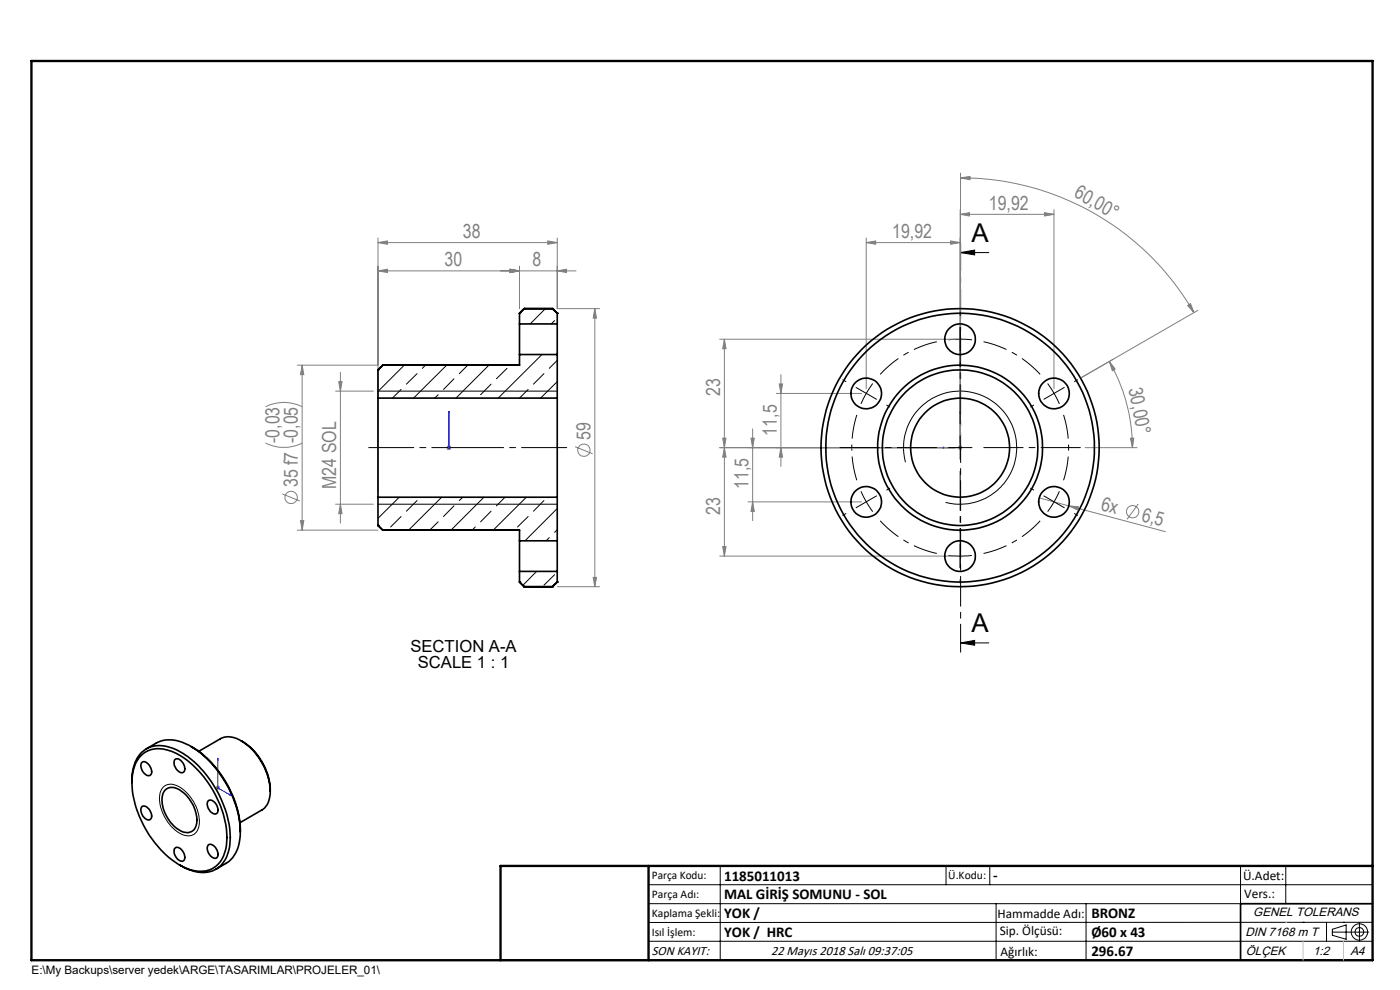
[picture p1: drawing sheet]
<svg xmlns="http://www.w3.org/2000/svg" width="297mm" height="210mm" viewBox="0 0 297 210" stroke-linecap="round" stroke-linejoin="round" font-family="sans-serif">
<g fill="none" stroke="#808080" stroke-width=".21">
<path d="M203.8 37.7l2-.3v.7zM203.8 37.7a57.1 57.1 0 0 1 49.5 28.6M203.8 36.7v13.8M80.2 57.5l2-.4v.7zM80.2 51.5l2-.4v.7zM80.2 51.5h38M80.2 57.5h42M80.2 50.5v53.9M108.2 57.1l2 .4-2 .3zM110.2 56.5v9M116.2 51.1l2 .4-2 .3zM118.2 57.5l2-.4v.7z"/>
<path d="M118.2 50.5v15h9M183.8 51.5l2-.4v.7zM183.8 50.5v32M183.8 51.5h19.9M201.7 51.1l2 .4-2 .3zM203.7 45.5l2-.4v.7zM203.7 44.5v49.5M203.7 45.5h19.9M221.6 45.1l2 .4-2 .3zM223.6 44.5v38M63.1 77.5h17.1M64.1 77.5v35"/>
<path d="M64.1 77.5l.4 2h-.8zM72.2 79v32M126.2 65.5v59M126.2 65.5l.3 2h-.7zM152.7 72h50M153.7 72l.3 2h-.7zM153.7 72v46M165.7 79.5v19.4M235.3 76.7l1.3 1.6-.6 .3zM235.3 76.7a37.2 37.2 0 0 1 4.9 18.3M252 64.8l.6-.4 .7 1.9zM254.1 65.8l-24.7 14.3 6.8-3.9"/>
<path d="M56.3 94a8.6 8.6 0 0 0 7.8 0M56.3 86.3a8.6 8.6 0 0 1 7.8 0M71.2 83h8M71.9 81h.7l-.4 2zM94.7 95h1M94.9 94.6l.7 .7M95.2 94.5v1M95.6 94.6l-.7 .7M122 94.7l3.7 1.6M152.7 95h50M153.3 92.9h.7l-.3 2.1zM153.7 95l.3 2h-.7z"/>
<path d="M159.3 92.9h.7l-.3 2.1zM159.7 91v19.4M164.7 83.5h18.1M165.3 81.4h.7l-.3 2.1zM165.7 95l.3 2h-.7zM203.2 95h1M203.3 94.6l.7 .7M203.7 94.5v1M204 94.6l-.7 .7M230.2 95h11M239.8 93l.7-.1-.3 2.1zM59.9 104.8l3.7 1.5"/>
<path d="M63.1 112.5h17.1M63.7 110.4h.8l-.4 2.1zM71.2 107h8M72.2 107l.4 2h-.7zM152.7 118h50M153.3 115.9h.7l-.3 2.1zM158.7 106.5h24.1M159.7 106.5l.3 2h-.7zM220.5 105.6l6.2 1.7M226.7 107.3l2.1 .2-.2 .7zM226.7 107.3l20.5 5.5M241.5 106.9l-2.4 3.3"/>
<path d="M118.2 124.5h9M125.8 122.5h.7l-.3 2zM45.7 167.1h1M45.9 166.8l.7 .7M46.2 166.6v1M46.6 166.8l-.7 .7"/>
<circle cx="123.9" cy="95.5" r="1.31"/>
<circle cx="61.8" cy="105.5" r="1.31"/>
<circle cx="240.3" cy="108.5" r="1.31"/>
</g>
<g fill="none" stroke="#000" stroke-width=".21">
<path d="M203.8 53.6l3-.6v1.1zM203.8 53.6h6M80.2 83h38M192.1 98.1a12 12 0 0 1 10.5-15.1 12 12 0 0 1 13 13 12 12 0 0 1-15 10.6M80.2 107h38M201.2 117.8l1.9 .2 3.1-.2M203.7 115.5v5M203.8 136.4l3-.6v1.1zM203.8 136.4h6M34.8 166.8a3.2 3.2 0 0 1 4 .6 8.6 8.6 0 0 1 3.3 8.2 2.39 2.39 0 0 1-3.8 1.2 8.8 8.8 0 0 1-4.3-8.7l.4-.9zM137.6 187.7h153.6M137.6 191.7h153.6"/>
<path d="M137.6 199.7h153.6M152.8 183.7v20M200.7 183.7v4M210 183.7v4M211.3 191.7v12M230.4 191.7v12M263.2 183.7v20M272.8 183.7v8M276.4 195.6h.1M281.4 195.6v4.1M282.6 197.7h7.8M282.6 197.1l3-.9v3l-3-.8z"/>
<path d="M285 195.6h.1M288.4 195.8v3.8M291.2 195.6l-153.6 .1"/>
<circle cx="288.4" cy="197.7" r="1.74"/>
<circle cx="288.4" cy="197.7" r=".93"/>
</g>
<path d="M95.2 94.9v.2zM95.2 87.3v.4v-.4M95.2 95h.1M95.2 87.3v7.7M199.8 95l.4-.1v.2zM203.7 87.3v7.7h-3.9M203.7 87.3l.1 .4h-.2zM46.2 160.8v.4zM46.2 160.8v6.3l2.7 1.6M48.6 168.5l.3 .2-.3-.1z" fill="none" stroke="#00f" stroke-width=".21"/>
<path d="M203.7 71.9l-2.5 .2M203.7 71.9l2.5 .2M183.8 83.4l-1.2 2.3M183.8 83.4l1.3-2M223.6 83.4l-1.4-2M223.6 83.4l1.1 2.3M183.8 106.4l1.3 2.1M183.8 106.4l-1.2-2.2M223.6 106.4l1.1-2.2M223.6 106.4l-1.4 2.1" fill="none" stroke="#000" stroke-width=".21" stroke-dasharray="15.2 1.3 1.3 1.3" stroke-linecap="butt"/>
<path d="M198.7 72.5a23 23 0 0 0-12 6.9M220.7 79.4a23 23 0 0 0-12-6.9M181.8 88a23 23 0 0 0 0 13.9M186.7 110.5a23 23 0 0 0 12 6.9M208.7 117.4a23 23 0 0 0 12-6.9M225.6 101.9a23 23 0 0 0 0-13.9" fill="none" stroke="#000" stroke-width=".21" stroke-dasharray="15.2 1.3 1.3 1.3" stroke-dashoffset="10.1" stroke-linecap="butt"/>
<path d="M78.2 94.9h42" fill="none" stroke="#000" stroke-width=".21" stroke-dasharray="15.2 1.3 1.3 1.3" stroke-dashoffset="5.7"/>
<path d="M203.8 51.5v86.8" fill="none" stroke="#000" stroke-width=".21" stroke-dasharray="6.3 1.3 1.3 1.3" stroke-dashoffset=".4"/>
<path d="M291.2 191.7h-28v12M106.2 203.7h185" fill="none" stroke="#000" stroke-width=".35"/>
<path d="M6.7 12.9h284.5v190.8h-284.5zM137.6 183.7v20M291.2 183.7h-185v20" fill="none" stroke="#000" stroke-width=".5"/>
<path d="M272.8 195.6h.1M276.4 199.7v4M285 199.7v4" fill="none" stroke="#c0c0c0" stroke-width=".21"/>
<g fill="none" stroke="#000" stroke-width=".21" stroke-dasharray="15.2 1.3 1.3 1.3">
<path d="M203.7 71.9v-2.5M203.7 71.9v2.5M203.7 66.9v-.7M203.7 76.9v.8M179.4 80.9l-.6-.3M183.8 83.4l-2.2-1.2M183.8 83.4l2.1 1.3M188.1 85.9l.7 .4M203.7 94.9v-2.5M203.7 94.9h-2.5M203.7 94.9v2.5M203.7 94.9h2.5"/>
<path d="M219.3 85.9l-.7 .4M223.6 83.4l2.2-1.2M223.6 83.4l-2.2 1.3M227.9 80.9l.7-.3M179.4 108.9l-.6 .4M183.8 106.4l-2.2 1.3M183.8 106.4l2.1-1.2M188.1 103.9l.7-.3M203.7 112.9v-.7M219.3 103.9l-.7-.3M223.6 106.4l2.2 1.3M223.6 106.4l-2.2-1.2"/>
<path d="M227.9 108.9l.7 .4M203.7 122.9v.8"/>
</g>
<path d="M198.7 94.9h-20.5M203.7 89.9v-20.5M203.7 99.9v20.5M208.7 94.9h20.5" fill="none" stroke="#000" stroke-width=".21" stroke-dasharray="15.2 1.3 1.3 1.3" stroke-dashoffset="6.9"/>
<path d="M203.8 53.6l3-.6v1.1zM203.8 136.4l3-.6v1.1z" fill="#000"/>
<path d="M252 64.8l.6-.4 .7 1.9zM203.8 37.7l2-.3v.7z" fill="#808080"/>
<g fill="#00f">
<path d="M48.6 168.5l.3 .2-.3-.1zM46.2 160.8v.4zM199.8 95l.4 .1v-.2zM203.7 87.3l-.1 .4h.2z"/>
<path d="M95.2 94.9v.2zM95.2 87.3v.4zM95.2 94.9v.2zM95.2 87.3v.4z"/>
</g>
<g fill="#808080">
<path d="M226.7 107.3l2.1 .2-.2 .7z"/>
<path d="M239.8 93l.7-.1-.3 2.1zM235.3 76.7l1.3 1.6-.6 .3z"/>
<path d="M221.6 45.1l2 .4-2 .3zM203.7 45.5l2-.4v.7zM201.7 51.1l2 .4-2 .3zM183.8 51.5l2-.4v.7z"/>
<path d="M118.2 57.5l2-.4v.7zM108.2 57.1l2 .4-2 .3zM108.2 57.1l2 .4-2 .3zM80.2 57.5l2-.4v.7zM116.2 51.1l2 .4-2 .3zM80.2 51.5l2-.4v.7z"/>
<path d="M153.3 92.9h.7l-.3 2.1zM153.7 72l.3 2h-.7z"/>
<path d="M125.8 122.5h.7l-.3 2zM126.2 65.5l.3 2h-.7zM63.7 110.4h.8l-.4 2.1zM64.1 77.5l.4 2h-.8z"/>
<path d="M165.3 81.4h.7l-.3 2.1zM165.7 95l.3 2h-.7zM159.3 92.9h.7l-.3 2.1zM159.7 106.5l.3 2h-.7zM153.7 95l.3 2h-.7zM153.3 115.9h.7l-.3 2.1zM71.9 81h.7l-.4 2zM72.2 107l.4 2h-.7z"/>
</g>
<g fill="none" stroke="#000" stroke-width=".35">
<path d="M80.2 78.4h.1M80.2 78.4v6M81.2 77.5h.1M81.2 77.5l-1 .9M110.2 68.7v6.5M110.2 66.5h.1M110.2 75.2v2.3h-29M110.2 66.5v2.2M110.2 75.2h8M110.2 68.7h8M111.2 65.5h.1M111.2 65.5h6"/>
<path d="M111.2 65.5l-1 1M117.2 65.5h.1M117.2 65.5l1 1M118.2 66.5h.1M118.2 68.7v6.5M118.2 66.5v2.2M118.2 75.2v9.2M80.2 84.4v21.1M80.2 84.4h38M118.2 84.4v21.1M80.2 111.5h.1M80.2 111.5l1 1"/>
<path d="M80.2 105.5h38M80.2 105.5v6M81.2 112.5h.1M81.2 112.5h29v2.2M110.2 114.7v6.5M110.2 114.7h8M118.2 114.7v6.5M118.2 105.5v9.2M110.2 123.5h.1M110.2 123.5l1 1M110.2 121.2v2.3M110.2 121.2h8"/>
<path d="M111.2 124.5h.1M111.2 124.5h6M117.2 124.5h.1M118.2 123.5h.1M118.2 123.5l-1 1M118.2 121.2v2.3M31 158.8l2.2-1.2a7.2 7.2 0 0 1 6.9 .5 23.1 23.1 0 0 1 10.9 18.3M40.5 158.4a22.1 22.1 0 0 1 10.5 18M42.2 159.4l4.6-2.7a4.8 4.8 0 0 1 5.2 1 13.7 13.7 0 0 1 5.3 10.1M51.2 157.1a12.7 12.7 0 0 1 6.1 10.7M28 166a8.1 8.1 0 0 1 2.7-6.9 6.6 6.6 0 0 1 6.8 0 22.7 22.7 0 0 1 10.8 14.4 11.9 11.9 0 0 1-.8 9.2 5.7 5.7 0 0 1-7.2 1.9l-2.2-1.1M29.8 160.4a5.7 5.7 0 0 1 6.6-1 20.5 20.5 0 0 1 10.2 11.1 15.2 15.2 0 0 1 .8 11 5.3 5.3 0 0 1-6.8 3.1 18 18 0 0 1-9.9-9.1 17.3 17.3 0 0 1-2.3-12.5l.5-1.3z"/>
<path d="M30.1 171.1a1.54 1.54 0 0 1 2 1.4 .85 .85 0 0 1 0 1 .85 .85 0 0 1-.9 .4 2.17 2.17 0 0 1-1.1-2.8zM30.1 161.7a1.42 1.42 0 0 1 1.9 1.2 .95 .95 0 0 1 .2 1 .95 .95 0 0 1-.8 .6 2.14 2.14 0 0 1-1.3-2.8zM35 167.7a2.61 2.61 0 0 1 3.7 .3 7.5 7.5 0 0 1 2.9 7.2 2.23 2.23 0 0 1-3.7 .8 7.5 7.5 0 0 1-3.3-7.7zM37.1 179.9a1.44 1.44 0 0 1 2 1.2 1.02 1.02 0 0 1-.5 1.6 2.09 2.09 0 0 1-1.5-2.8zM37.1 161.1a1.24 1.24 0 0 1 1.7 .8l.3 .4a.95 .95 0 0 1 .1 1 .95 .95 0 0 1-.8 .6 2.14 2.14 0 0 1-1.3-2.8zM44.2 179.3a1.42 1.42 0 0 1 1.9 1.1 .97 .97 0 0 1 .2 1 .97 .97 0 0 1-.8 .7 2.12 2.12 0 0 1-1.3-2.8zM44.3 169.8a1.89 1.89 0 0 1 1.9 2.1 .76 .76 0 0 1-.5 .8 .76 .76 0 0 1-.9-.4l-.4-.5a1.55 1.55 0 0 1-.1-2zM51 176.4a7.4 7.4 0 0 1-3.1 6.8l-2.1 1.2M57.3 167.8a4.2 4.2 0 0 1-1.8 4l-4.6 2.7"/>
<circle cx="203.7" cy="72" r="3.3"/>
<circle cx="183.8" cy="83.5" r="3.3"/>
<circle cx="203.7" cy="95" r="29.5"/>
<circle cx="203.7" cy="95" r="16.5"/>
<circle cx="203.7" cy="95" r="28.5"/>
<circle cx="203.7" cy="95" r="10.5"/>
<circle cx="203.7" cy="95" r="17.5"/>
<circle cx="223.6" cy="83.5" r="3.3"/>
<circle cx="183.8" cy="106.5" r="3.3"/>
<circle cx="203.7" cy="118" r="3.3"/>
<circle cx="223.6" cy="106.5" r="3.3"/>
</g>
<g fill="none" stroke="#000" stroke-width=".21">
<path d="M80.6 78.1l-.4 .4M85.8 77.5l-5.6 5.5M88.5 79.3l-2.3 2.2M90.2 77.5l-.6 .6M94.8 77.5l-7.1 6.9M99.2 77.5l-1.8 1.8M103.7 77.5l-7 6.9M107.6 78.1l-2.3 2.3M110.5 75.2l-.3 .3M115 75.2l-9.3 9.2M115.4 79.3l-2.2 2.2M115.7 65.5l-3.2 3.2"/>
<path d="M117.7 68l-.8 .7M118.2 76.4l-1.7 1.7M85.1 82.6l-1.8 1.8M93 83.7l-.8 .7M96.3 80.4l-2.2 2.2M104.2 81.5l-2.2 2.2M112 82.6l-1.8 1.8M118.2 81l-3.5 3.4M80.2 105.5h.1M84.7 105.5l-4.5 4.5M85.1 109.6l-2.2 2.2M88.5 106.2l-2.3 2.2"/>
<path d="M93 110.7l-1.8 1.8M93.7 105.5l-7 7M96.3 107.3l-2.2 2.3M98.2 105.5l-.8 .7M100.8 111.8l-.6 .7M102.7 105.5l-7 7M104.2 108.4l-2.2 2.3M107.1 105.5l-1.8 1.8M111.7 105.5l-7.1 7M112 109.6l-2.2 2.2M115.4 106.2l-2.2 2.2M116.5 114l-.6 .7"/>
<path d="M118.2 107.9l-6.8 6.8M118.2 112.4l-.5 .5M113.8 121.2l-2.9 3M117.7 121.9l-2.3 2.2"/>
</g>
<g font-size="5.5">
<text x="206.1" y="51.3">A</text>
<text x="206.1" y="134.1">A</text>
</g>
<g font-size="4.1" fill="#808080">
<text x="227.7" y="41.7" transform="rotate(29 227.7 41.7)">60,00°</text>
<text x="209.8" y="44.5">19,92</text>
<text x="98.2" y="50.5">38</text>
<text x="189.3" y="50.5">19,92</text>
<text x="94.3" y="56.5">30</text>
<text x="113" y="56.5">8</text>
<text x="239.4" y="82.5" transform="rotate(78 239.4 82.5)">30,00°</text>
<text x="152.8" y="84" transform="rotate(-90 152.8 84)">23</text>
<text x="59.3" y="94" transform="rotate(-90 59.3 94)">-0,03</text>
<text x="125.3" y="93.3" transform="rotate(-90 125.3 93.3)">59</text>
<text x="164.8" y="92.4" transform="rotate(-90 164.8 92.4)">11,5</text>
<text x="63.2" y="103.3" transform="rotate(-90 63.2 103.3)">35 f7 -0,05</text>
<text x="71.3" y="103.7" transform="rotate(-90 71.3 103.7)">M24 SOL</text>
<text x="158.8" y="103.7" transform="rotate(-90 158.8 103.7)">11,5</text>
<text x="152.8" y="109.2" transform="rotate(-90 152.8 109.2)">23</text>
<text x="233.4" y="108.1" transform="rotate(15 233.4 108.1)">6x</text>
<text x="242" y="110.4" transform="rotate(15 242 110.4)">6,5</text>
</g>
<g font-size="3.5">
<text x="87.1" y="138.2">SECTION A-A</text>
<text x="88.6" y="141.7">SCALE 1 : 1</text>
</g>
<g font-size="3.2">
<text x="153.6" y="186.8">1185011013</text>
<text x="153.6" y="190.8">MAL GİRİŞ SOMUNU - SOL</text>
<text x="210.7" y="186.6">-</text>
<text x="153.6" y="194.8">YOK /</text>
<text x="231.5" y="194.8">BRONZ</text>
<text x="153.6" y="198.8">YOK / HRC</text>
<text x="231.5" y="198.7">Ø60 x 43</text>
<text x="231.5" y="202.8">296.67</text>
</g>
<g font-size="2.8">
<text x="263.7" y="186.7">Ü.Adet:</text>
<text x="263.9" y="190.5">Vers.:</text>
<text x="211.6" y="194.8">Hammadde Adı:</text>
<text x="138.3" y="202.6">SON KAYIT:</text>
<text x="163.6" y="202.6">22 Mayıs 2018 Salı 09:37:05</text>
<text x="212.1" y="198.4">Sip. Ölçüsü:</text>
<text x="212.2" y="202.7">Ağırlık:</text>
</g>
<g font-size="2.6">
<text x="265.9" y="194.4">GENEL TOLERANS</text>
<text x="264.2" y="198.5">DIN 7168 m T</text>
<text x="264.3" y="202.6">ÖLÇEK</text>
<text x="278.5" y="202.6">1:2</text>
<text x="286.5" y="202.6">A4</text>
</g>
<g font-size="2.5">
<text x="138.3" y="186.4">Parça Kodu:</text>
<text x="138.3" y="190.5">Parça Adı:</text>
<text x="201.2" y="186.5">Ü.Kodu:</text>
<text x="138.3" y="194.5">Kaplama Şekli:</text>
<text x="138.3" y="198.6">Isıl İşlem:</text>
<text x="6.7" y="206.7">E:\My Backups\server yedek\ARGE\TASARIMLAR\PROJELER_01\</text>
</g>
</svg>
